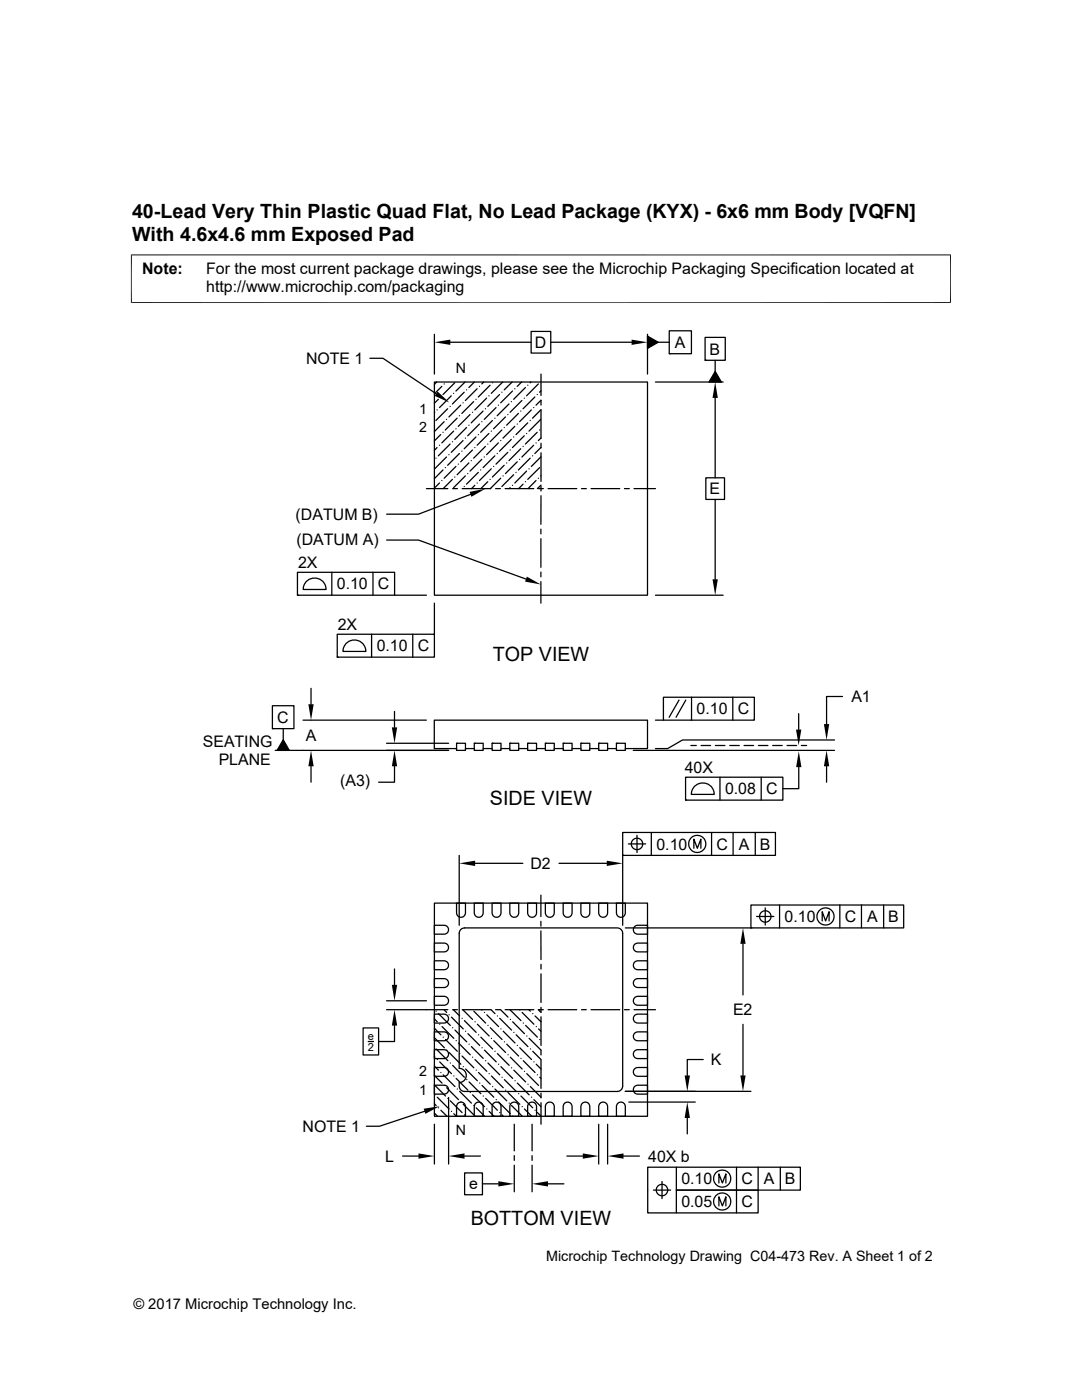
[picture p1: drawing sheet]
<svg xmlns="http://www.w3.org/2000/svg" width="216mm" height="279mm" viewBox="0 0 216 279" stroke-linecap="round" stroke-linejoin="round" font-family="sans-serif">
<g fill="none" stroke="#000" stroke-width=".25">
<path d="M73.8 71.5h2.6l10.6 7.1M86.7 76.2h42.5v42.6h-42.5zM86.7 66.7v8M87.1 76.2l-.4 .5M87.5 79.7l-.8 .8M87.9 79.2h.1M88.2 77.1l-1.5 1.5M88.6 76.6h.1M89.9 68.3h16.1M90 79l-2.3 2.3M90.5 78.5h.1M90.7 76.4l-2.3 2.3"/>
<path d="M92.6 78.3l-2.3 2.3M92.8 76.2l-1.8 1.8M93.1 77.8h.1M94.7 76.2l-1.1 1.1M95 79.7h.1M95.2 77.6l-2.3 2.3M95.7 77.1h.1M96.5 76.2l-.4 .4M97.1 79.5l-2.4 2.3M97.6 79h.1M97.8 76.9l-2.4 2.3M98.3 76.4h.1"/>
<path d="M99.7 78.7l-2.4 2.4M100.1 78.3h.1M100.3 76.2l-2.3 2.3M102.2 76.2l-1.6 1.6M102.3 78l-2.4 2.4M102.7 77.6h.1M104.1 76.2l-.9 .9M104.1 79.9l-2.3 2.4M104.6 79.5h.1M104.8 77.3l-2.3 2.4M105.3 76.9h.1M105.9 76.2l-.1 .2"/>
<path d="M106 66.1h3.9v4.4h-3.9zM106.7 79.2l-2.3 2.4M107.2 78.7h.1M107.4 76.6l-2.3 2.4M107.9 74.7v4.2M108 78l-.3 .3M109.9 68.3h16.1M129.2 67.1l2.1 1.2-2.1 1.2zM129.2 66.7v8M130.8 76.2h13.5M131.3 68.3h2.2M133.5 66h4.5v4.6h-4.5z"/>
<path d="M133.5 70.6h.1M140.7 67.3h4v4.6h-4zM140.7 71.9h.1M142.7 74.1l1.2 2.1h-2.4zM142.7 71.9v2.2M142.7 79.4v16M85.1 97.5h4.3M86.7 82.3v.1M87 91.4h.1M87.2 81.8h.1M87.2 89.3l-.5 .6M87.7 88.9h.1"/>
<path d="M87.7 96.4l-1 1M87.9 86.7l-1.2 1.3M88.2 95.9h.1M88.4 86.3h.1M88.4 93.8l-1.7 1.7M88.6 84.2l-1.9 1.9M88.9 93.3h.1M89.1 83.7h.1M89.1 91.2l-2.4 2.4M89.3 81.6l-2.3 2.3M89.6 90.7h.1M89.8 81.1h.1"/>
<path d="M89.8 88.6l-2.3 2.4M90.3 88.2h.1M90.3 95.7l-1.9 1.8M90.3 97.5h1M90.5 86l-2.3 2.4M90.7 95.2h.1M91 85.6h.1M91 93.1l-2.4 2.3M91.2 83.5l-2.3 2.3M91.4 92.6h.1M91.7 83h.1M91.7 90.5l-2.4 2.4"/>
<path d="M91.9 80.9l-2.3 2.3M92.2 90h.1M92.2 97.5h5.7M92.4 80.4h.1M92.4 87.9l-2.4 2.4M92.6 97.1h.1M92.9 87.4h.1M92.9 95l-2.4 2.3M93.1 85.3l-2.4 2.4M93.3 94.5h.1M93.6 84.9h.1M93.6 92.4l-2.4 2.3"/>
<path d="M93.8 82.7l-2.4 2.4M93.9 98.7l-10.4 3.9h-6.3M94 91.9h.1M94.3 82.3h.1M94.3 89.8l-2.4 2.4M94.5 80.2l-2.3 2.3M94.7 89.3h.1M94.7 96.9l-.6 .6M95 87.2l-2.4 2.4M95.2 96.4h.1M95.4 86.7h.1M95.4 94.3l-2.3 2.3"/>
<path d="M95.7 84.6l-2.4 2.4M95.9 93.8h.1M96.1 84.2h.1M96.1 91.7l-2.3 2.3M96.4 82l-2.4 2.4M96.6 91.2h.1M96.9 81.6h.1M96.9 89.1l-2.4 2.3M97.3 88.6h.1M97.3 96.1l-1.4 1.4M97.6 86.5l-2.4 2.4M97.8 95.7h.1"/>
<path d="M98 86h.1M98 93.6l-2.3 2.3M98.3 83.9l-2.4 2.4M98.5 93.1h.1M98.7 83.5h.1M98.7 91l-2.3 2.3M98.9 97.5h.9M99 81.3l-2.4 2.4M99.2 90.5h.1M99.4 80.9h.1M99.4 88.4l-2.3 2.3M99.9 87.9h.1"/>
<path d="M99.9 95.4l-2.1 2.1M100.1 85.8l-2.3 2.4M100.4 95h.1M100.6 85.3h.1M100.6 92.9l-2.3 2.3M100.8 97.5h5.7M100.9 83.2l-2.4 2.4M101.1 92.4h.1M101.3 82.7h.1M101.3 90.3l-2.3 2.3M101.6 80.6l-2.4 2.4M101.8 89.8h.1"/>
<path d="M101.8 97.3l-.2 .2M102 80.2h.1M102 87.7l-2.3 2.3M102.3 96.9h.1M102.5 87.2h.1M102.5 94.7l-2.4 2.4M102.7 85.1l-2.3 2.3M103 94.3h.1M103.2 84.6h.1M103.2 92.2l-2.3 2.3M103.4 82.5l-2.3 2.4M103.7 91.7h.1"/>
<path d="M103.9 82h.1M103.9 89.6l-2.3 2.3M104.4 89.1h.1M104.4 96.6l-.9 .9M104.6 87l-2.3 2.3M104.8 96.1h.1M105.1 86.5h.1M105.1 94l-2.4 2.4M105.3 84.4l-2.3 2.3M105.6 93.6h.1M105.8 83.9h.1M105.8 91.4l-2.4 2.4"/>
<path d="M106 81.8l-2.3 2.4M106.3 91h.1M106.5 81.3h.1M106.5 88.9l-2.4 2.3M107 88.4h.1M107 95.9l-1.6 1.6M107.2 86.3l-2.4 2.3M107.4 95.4h.1M107.5 97.5h.9M107.7 85.8h.1M107.7 93.3l-2.4 2.4M107.9 83.7l-2.3 2.3"/>
<path d="M107.9 80.8l.1-.9-1 1M107.9 81.8v5.7M107.9 88.5v.9M107.9 90.4v5.7M107.9 97v1M107.9 98.9v5.7M108 81.8l-1.7 1.7M108 87.4l-.6 .5M108 89.3l-1.3 1.2M108 96.8l-.8 .7M108 94.9l-.1 .1M108 91.2l-2 1.9"/>
<path d="M109.4 97.5h5.7M116 97.5h1M117.9 97.5h5.8M124.6 97.5h1M126.5 97.5h4.3M140.8 95.4h3.8v4.3h-3.8zM142.7 99.7v15.9M59.4 114.2h19.3v4.6h-19.3zM59.4 118.8h.1M61.2 115.9a2.3 2.3 0 0 1 2.5-.3 2.3 2.3 0 0 1 1.4 2h-4.6l.3-1.1zM66.2 114.2v4.6M74.4 114.2v4.6"/>
<path d="M77.2 107.8h6.3l21.5 7.8M78.7 118.8h6.4M107.9 105.6v1M107.9 107.5v5.7M107.9 114.2v.9M107.9 116.1v4.3M130.8 118.8h13.5M62.1 137.4v3.1M67.3 126.6h19.4v4.5h-19.4zM67.3 131.1h.1M69.2 128.3a2.29 2.29 0 0 1 2.5-.4 2.29 2.29 0 0 1 1.3 2.1h-4.6l.4-1.2zM74.1 126.6v4.5"/>
<path d="M82.4 126.6v4.5M86.7 120.4v6.2M132.4 139.1h18.1v4.6h-18.1zM135.5 139.7l-2 3.5M136.8 139.7l-1.9 3.5M138 139.1v4.6M146.2 139.1v4.6M168.1 139h-3.2v5.5M54.4 140.8h4.3v4.6h-4.3zM54.4 145.4h.1M56.5 145.4v2.2M56.5 147.6l1.2 2.2h-2.4z"/>
<path d="M60.5 143.7h24.6M62.1 152.9v3.2M77.1 148.3h12.4M78.7 152.9v3.2h-3.2M78.7 142v3.2M89.5 149.8h-34.6M91.1 148.3h1.8v1.5h-1.8zM91.1 148.3h.1M91.1 149.4h-4.4v-5.7h42.5v5.7h-4.4M92.9 149.4h1.7M94.6 148.3h1.8v1.5h-1.8zM94.6 148.3h.1"/>
<path d="M96.4 149.4h1.8M98.2 148.3h1.8v1.5h-1.8zM98.2 148.3h.1M100 149.4h1.7M101.7 148.3h1.8v1.5h-1.8zM101.7 148.3h.1M103.5 149.4h1.8M105.3 148.3h1.8v1.5h-1.8zM105.3 148.3h.1M107.1 149.4h1.7M108.8 148.3h1.8v1.5h-1.8zM108.8 148.3h.1"/>
<path d="M110.6 149.4h1.8M112.4 148.3h1.8v1.5h-1.8zM112.4 148.3h.1M114.2 149.4h1.7M115.9 148.3h1.8v1.5h-1.8zM115.9 148.3h.1M117.7 149.4h1.8M119.5 148.3h1.7v1.5h-1.7zM119.5 148.3h.1M121.2 149.4h1.8M123 148.3h1.8v1.5h-1.8zM123 148.3h.1"/>
<path d="M126.4 149.8h40.1M130.8 143.7h1.6M136.8 155.1h19.4v4.6h-19.4zM136.8 159.7h.1M137.9 148.8h1M138.7 156.8a2.29 2.29 0 0 1 2.5-.4 2.29 2.29 0 0 1 1.3 2.1h-4.6l.4-1.1zM139.9 148.8h1.9M142.7 148.8h2M143.7 155.1v4.6M145.6 148.8h1.9M148.5 148.8h1.9M151.3 148.8h1.9"/>
<path d="M151.9 155.1v4.6M154.2 148.8h1.9M157 148.8h1.9M159.4 142.4v3.2M159.4 153.1v4.3h-3.2M159.9 148.8h1.1M164.9 152.9v3.2M166.5 147.7h-30.3l-3 1.7h-2.4M91.6 170.7v14M94.8 172.3h9.5M107.9 178.6v4.3M111.5 172.3h9.6"/>
<path d="M124.2 170.7v14M124.2 166.1h30.5v4.6h-30.5zM124.2 170.7h.1M125.4 168.4h3.4M127.1 166.7v3.4M130 166.1v4.6M138.5 169.3v-1.8l.6 1.8 .7-1.8v1.8M142 166.1v4.6M146.3 166.1v4.6M150.7 166.1v4.6M77.1 199.7h8M78.7 193.4v3.2"/>
<path d="M86.7 198.8h1.9a.89 .89 0 0 1 .9 .9 .89 .89 0 0 1-.9 .9h-1.9zM86.7 195.3h1.9a.88 .88 0 0 1 .9 .6 .88 .88 0 0 1-.4 1l-.5 .2h-1.9zM86.7 191.7h1.9a.89 .89 0 0 1 .9 .9 .89 .89 0 0 1-.9 .9h-1.9zM86.7 188.2h1.9a.88 .88 0 0 1 .9 .9 .88 .88 0 0 1-.9 .9h-1.9zM86.7 184.7h1.9a.89 .89 0 0 1 .9 .8 .89 .89 0 0 1-.9 .9h-1.9zM86.7 180.2h42.5v42.6h-42.5zM91.1 180.2h1.8v2a.89 .89 0 0 1-.9 .9 .89 .89 0 0 1-.9-.9zM91.9 185.5l.8-.3h30.5a1.08 1.08 0 0 1 1 1v30.6l-.3 .7-.7 .3h-30.5a1.28 1.28 0 0 1-1.1-1.8 1.42 1.42 0 0 0 1.4-1.4 1.42 1.42 0 0 0-1.4-1.4v-27zM94.6 180.2h1.8v2a.89 .89 0 0 1-.9 .9 .89 .89 0 0 1-.9-.9zM98.2 180.2h1.8v2a.89 .89 0 0 1-.9 .9 .89 .89 0 0 1-.9-.9zM101.7 180.2h1.8v2a.89 .89 0 0 1-.9 .9 .89 .89 0 0 1-.9-.9zM105.3 180.2h1.8v2a.89 .89 0 0 1-.9 .9 .89 .89 0 0 1-.9-.9z"/>
<path d="M107.9 185.8v5.7M107.9 183.9v.9M107.9 192.4v1M107.9 194.4v5.7M108.8 180.2h1.8v2a.89 .89 0 0 1-.9 .9 .89 .89 0 0 1-.9-.9zM112.4 180.2h1.8v2a.89 .89 0 0 1-.9 .9 .89 .89 0 0 1-.9-.9zM115.9 180.2h1.8v2a.89 .89 0 0 1-.9 .9 .89 .89 0 0 1-.9-.9zM119.5 180.2h1.7v2a.89 .89 0 0 1-.8 .9 .89 .89 0 0 1-.9-.9zM123 180.2h1.8v2a.89 .89 0 0 1-.9 .9 .89 .89 0 0 1-.9-.9zM124.8 185.2h25M126.5 192.1l.8-.4h1.9v1.8h-1.9a.89 .89 0 0 1-.8-1.4zM126.5 185l.8-.3h1.9v1.7h-1.9a.89 .89 0 0 1-.8-1.4z"/>
<path d="M126.8 188.4l.5-.2h1.9v1.8h-1.9a.88 .88 0 0 1-.9-.7 .88 .88 0 0 1 .4-.9zM126.8 199l.5-.2h1.9v1.8h-1.9a.89 .89 0 0 1-.9-.6 .89 .89 0 0 1 .4-1zM126.8 195.4l.5-.1h1.9v1.8h-1.9a.89 .89 0 0 1-.9-.7 .89 .89 0 0 1 .4-1zM148.3 188.4v10.2M149.8 180.6h30.5v4.6h-30.5zM149.8 185.2h.1M151 182.9h3.4M152.7 181.2v3.4M155.6 180.6v4.6M164.1 183.8v-1.9l.6 1.9 .7-1.9v1.9M167.6 180.6v4.6M171.9 180.6v4.6"/>
<path d="M176.3 180.6v4.6M72.5 205.1h3v5.4h-3zM73.5 207.9h1M77.1 201.5h12.3M78.7 204.7v3.2h-3.2M86.7 209.5h1.9a.89 .89 0 0 1 .9 .9 .89 .89 0 0 1-.9 .9h-1.9zM86.7 205.9h1.9a.89 .89 0 0 1 .9 .7 .89 .89 0 0 1-.4 1l-.5 .1h-1.9zM86.7 202.4h1.9a.89 .89 0 0 1 .9 .9 .89 .89 0 0 1-.9 .9h-1.9zM86.7 216.6h1.9a.89 .89 0 0 1 .9 .9 .89 .89 0 0 1-.9 .9h-1.9zM86.7 213h1.9a.88 .88 0 0 1 .9 .9 .88 .88 0 0 1-.9 .9h-1.9zM86.7 203.3l.5 .6M86.7 205.2l1.3 1.3"/>
<path d="M86.7 207.1l2 2M86.7 210.9l.1 .1M86.7 212.7l.8 .9M86.7 214.6l1.5 1.6M86.7 216.5l2.2 2.2M86.8 218.5h.1M87 201.8h.1M87 209.3l2.4 2.4M87.2 211.5h.1M87.2 219l2.4 2.3M87.5 202.3l2.4 2.3M87.7 204.4h.1"/>
<path d="M87.7 211.9l2.4 2.4M88 214h.1M88.2 204.9l2.4 2.3M88.4 207h.1M88.4 214.5l2.4 2.4M88.6 201.5l.5 .6M88.7 216.6h.1M88.9 207.5l2.3 2.3M89.1 209.6h.1M89.1 217.1l2.4 2.4M89.4 219.2h.1M89.5 219v13.3"/>
<path d="M89.6 202.5h.1M89.6 210l2.3 2.4M89.9 212.2h.1M89.9 219.7l2.3 2.3M90.1 203l2.3 2.3M90.3 201.5h1M90.3 205.1h.1M90.3 212.6l2.4 2.4M90.5 201.5l1.2 1.3M90.6 214.7h.1M90.8 205.6l2.3 2.3M91 207.7h.1"/>
<path d="M91 215.2l2.4 2.4M91.2 217.3h.1M91.5 208.2l2.3 2.3M91.7 210.3h.1M91.7 217.8l2.4 2.4M91.9 219.9h.1M92.2 203.2h.1M92.2 210.8l2.4 2.3M92.2 201.5h5.7M92.4 201.5l1.9 2M92.4 212.9h.1M92.7 203.7l2.3 2.3"/>
<path d="M92.9 205.8h.1M92.9 213.3l2.4 2.4M93.1 215.5h.1M93.4 206.3l2.3 2.3M93.6 208.4h.1M93.6 215.9l2.3 2.4M93.8 218h.1M94.1 208.9l2.3 2.3M94.3 211h.1M94.3 218.5l2.4 2.4M94.6 201.8l2.3 2.4M94.8 203.9h.1"/>
<path d="M94.8 211.5l2.3 2.3M95 213.6h.1M95.3 204.4l2.3 2.4M95.5 206.5h.1M95.5 214l2.3 2.4M95.7 216.2h.1M95.9 207l2.4 2.3M96.1 201.5l.1 .1M96.2 209.1h.1M96.2 216.6l2.3 2.4M96.4 218.7h.1M96.7 202.1h.1"/>
<path d="M96.7 209.6l2.3 2.3M96.9 211.7h.1M96.9 219.2l2.4 2.4M97.1 202.5l2.4 2.4M97.4 204.6h.1M97.4 212.2l2.3 2.3M97.6 214.3h.1M97.8 205.1l2.4 2.4M98 201.5l.8 .8M98.1 207.2h.1M98.1 214.7l2.3 2.4M98.3 216.9h.1"/>
<path d="M98.5 207.7l2.4 2.3M98.8 209.8h.1M98.8 217.3l2.3 2.4M98.9 201.5h.9M99 219.5h.1M99.3 202.8h.1M99.3 210.3l2.3 2.3M99.5 212.4h.1M99.5 219.9l2.3 2.4M99.7 203.2l2.4 2.4M99.9 201.5l1.5 1.5M99.9 205.3h.1"/>
<path d="M99.9 212.9l2.4 2.3M100.2 215h.1M100.4 205.8l2.4 2.4M100.6 207.9h.1M100.6 215.5l2.4 2.3M100.8 201.5h5.7M100.9 217.6h.1M101.1 208.4l2.4 2.4M101.4 210.5h.1M101.4 218l2.3 2.4M101.7 201.5l2.2 2.2M101.8 203.5h.1"/>
<path d="M101.8 211l2.4 2.3M102.1 213.1h.1M102.3 203.9l2.3 2.4M102.5 206h.1M102.5 213.6l2.4 2.3M102.8 215.7h.1M103 206.5l2.3 2.4M103.2 208.6h.1M103.2 216.2l2.4 2.3M103.5 218.3h.1M103.7 201.6h.1M103.7 209.1l2.4 2.4"/>
<path d="M103.9 211.2h.1M103.9 218.7l2.4 2.4M104.2 202.1l2.3 2.3M104.4 204.2h.1M104.4 211.7l2.4 2.3M104.6 213.8h.1M104.9 204.6l2.3 2.4M105.1 206.8h.1M105.1 214.3l2.4 2.3M105.3 216.4h.1M105.5 201.5l.3 .3M105.6 207.2l2.3 2.4"/>
<path d="M105.8 209.3h.1M105.8 216.9l2.2 2.1M106.1 219h.1M106.3 202.3h.1M106.3 209.8l1.6 1.7M106.5 211.9h.1M106.5 219.5l1.5 1.4M106.8 202.8l1.1 1.1M107 204.9h.1M107 212.4l.9 .9M107.2 214.5h.1M107.4 201.5l.5 .6"/>
<path d="M107.5 205.3l.4 .5M107.5 201.5h.9M107.7 207.5h.1M107.7 215l.3 .2M107.9 201v1M107.9 202.9v5.7M107.9 209.6v.9M107.9 211.5v5.7M107.9 218.2v.9M109.4 201.5h5.7M116 201.5h1M117.9 201.5h5.8"/>
<path d="M124.6 201.5h1M124.8 217.8h25M125.5 219.9h13.2M126.5 201.5h4.3M126.5 209.9l.8-.4h1.9v1.8h-1.9a.89 .89 0 0 1-.8-1.4zM126.5 216.9l.8-.3h1.9v1.8h-1.9a.89 .89 0 0 1-.8-1.5zM126.8 206.1l.5-.2h1.9v1.8h-1.9a.88 .88 0 0 1-.9-.6 .88 .88 0 0 1 .4-1zM126.8 202.5l.5-.1h1.9v1.8h-1.9a.89 .89 0 0 1-.9-.7 .89 .89 0 0 1 .4-1zM126.8 213.2l.5-.2h1.9v1.8h-1.9a.88 .88 0 0 1-.9-.6 .88 .88 0 0 1 .4-1zM140.3 211.5h-3.2v3.1M148.3 204.4v10.2M80.3 230.7h3.2"/>
<path d="M84.7 221.8l-9 3h-2.6M86.7 224.4v7.9M86.7 220.3l.3 .3M86.7 222.1l.6 .7M87.5 221.1h.1M88 221.6l1.2 1.2M90.1 221.8h.1M90.6 222.3l.5 .5M91.3 220.3a.89 .89 0 0 1 .9-.3 .89 .89 0 0 1 .7 .8v2h-1.8v-2zM92.4 220.4l2.4 2.3M92.7 222.5h.1M92.7 230.7h3.2"/>
<path d="M92.7 234.1h3.6v4.3h-3.6zM94.6 220.6h.1M94.8 220.3a.89 .89 0 0 1 1-.3 .89 .89 0 0 1 .6 .8v2h-1.8v-2zM95 221.1l1.7 1.7M96.3 236.3h3.1M97.1 221.3h.1M97.6 221.8l1 1M98.3 220.3a.89 .89 0 0 1 1-.3 .89 .89 0 0 1 .7 .8v2h-1.8v-2zM99.7 222h.1M100.2 222.5l.3 .3M101.6 220.2h.1M101.9 220.3a.89 .89 0 0 1 1-.3 .89 .89 0 0 1 .6 .8v2h-1.8v-2z"/>
<path d="M102.1 220.6l2.1 2.2M102.3 222.7h.1M102.6 224.4v5.3M102.6 230.6v1M102.6 232.5v5.3M104.2 220.9h.1M104.6 221.3l1.5 1.5M105.4 220.3a.89 .89 0 0 1 1-.3 .89 .89 0 0 1 .7 .8v2h-1.8v-2zM106.2 224.4v5.3M106.2 230.6v1M106.2 232.5v5.3M106.8 221.6h.1"/>
<path d="M107.2 222l.8 .7M107.9 220.1v4.3M109 220.3a.89 .89 0 0 1 1-.3 .89 .89 0 0 1 .6 .8v2h-1.8v-2zM109.3 236.3h3.2M112.5 220.3a.89 .89 0 0 1 1-.3 .89 .89 0 0 1 .7 .8v2h-1.8v-2zM113.1 230.7h3.2M116.1 220.3a.89 .89 0 0 1 1-.3 .89 .89 0 0 1 .6 .8v2h-1.8v-2zM119.5 224.4v7.9M119.6 220.3a.89 .89 0 0 1 1-.3 .89 .89 0 0 1 .6 .8v2h-1.7v-2zM121.2 224.4v7.9M123.2 220.3a.89 .89 0 0 1 .9-.3 .89 .89 0 0 1 .7 .8v2h-1.8v-2zM124.4 230.7h3.2"/>
<path d="M130.4 237.5h3.4M132.1 235.8v3.4M135 232.9v4.6h16.3v4.6h-22.1v-9.2h30.5v4.6h-24.7v4.6M137.1 223.1v3.2M143.4 236.1v-1.8l.7 1.8 .7-1.8v1.8M147 232.9v9.2M151.3 232.9v4.6M155.7 232.9v4.6M143.4 240.7v-1.9l.7 1.9 .7-1.9v1.9"/>
<circle cx="127.1" cy="168.4" r="1.14"/>
<circle cx="139.1" cy="168.4" r="1.72"/>
<circle cx="152.7" cy="182.9" r="1.14"/>
<circle cx="164.7" cy="182.9" r="1.71"/>
<circle cx="132.1" cy="237.5" r="1.14"/>
<circle cx="144.1" cy="239.8" r="1.71"/>
<circle cx="144.1" cy="235.2" r="1.71"/>
</g>
<g fill="#000">
<path d="M87.3 78.1l2.4 2.2-3-1.3zM86.7 68.3l3.2-.5v1zM126 67.8l3.2 .5-3.2 .5zM129.2 67.1l2.1 1.2-2.1 1.2zM142.7 76.2l.5 3.2h-1zM142.7 74.1l1.2 2.1h-2.4zM93.7 98.2l3.2-.7-2.8 1.6zM105.1 115.1l2.8 1.5-3.1-.5zM142.2 115.6h1l-.5 3.2zM56.5 147.6l1.2 2.2h-2.4zM61.5 140.5h1.1l-.5 3.2zM62.1 149.8l.5 3.1h-1.1z"/>
<path d="M78.2 145.2h1l-.5 3.1zM78.7 149.8l.5 3.1h-1zM158.8 145.6h1.1l-.5 3.2zM159.4 149.9l.5 3.2h-1zM164.9 149.8l.6 3.1h-1.1zM164.4 144.5h1.1l-.6 3.2zM91.6 172.3l3.2-.5v1zM121.1 171.8l3.1 .5-3.1 .5zM78.2 196.6h1l-.5 3.1zM148.3 185.2l.5 3.2h-1.1zM78.7 201.5l.5 3.2h-1zM136.6 214.6h1.1l-.6 3.2z"/>
<path d="M147.7 214.6h1.1l-.5 3.2zM83.5 230.2l3.2 .5-3.2 .5zM84.5 221.3l3.2-.5-2.8 1.5zM89.5 230.7l3.2-.5v1zM99.4 235.7l3.2 .6-3.2 .5zM106.2 236.3l3.1-.6v1.1zM116.3 230.2l3.2 .5-3.2 .5zM121.2 230.7l3.2-.5v1zM137.1 219.9l.6 3.2h-1.1z"/>
</g>
<path d="M26.1 50.9h163.7M26.2 50.8v9.7M189.7 50.8v9.7M26.1 60.4h163.7" fill="none" stroke="#000" stroke-width=".2"/>
<g font-size="3.9">
<text x="26.4" y="43.5">40-Lead Very Thin Plastic Quad Flat, No Lead Package (KYX) - 6x6 mm Body [VQFN]</text>
<text x="26.4" y="48">With 4.6x4.6 mm Exposed Pad</text>
<text x="98.3" y="132">TOP VIEW</text>
<text x="97.8" y="160.7">SIDE VIEW</text>
<text x="93.9" y="244.4">BOTTOM VIEW</text>
</g>
<g font-size="3.2">
<text x="28.4" y="54.6">Note:</text>
<text x="41.1" y="54.6">For the most current package drawings, please see the Microchip Packaging Specification located at</text>
<text x="41.1" y="58.3">http://www.microchip.com/packaging</text>
<text x="106.7" y="69.4">D</text>
<text x="134.7" y="69.4">A</text>
<text x="141.6" y="70.8">B</text>
<text x="61.1" y="72.7">NOTE 1</text>
<text x="141.6" y="98.7">E</text>
<text x="59" y="103.8">(DATUM B)</text>
<text x="59.1" y="108.9">(DATUM A)</text>
<text x="59.5" y="113.4">2X</text>
<text x="67.2" y="117.6">0.10</text>
<text x="75.4" y="117.6">C</text>
<text x="67.4" y="125.8">2X</text>
<text x="75.2" y="130">0.10</text>
<text x="83.4" y="130">C</text>
<text x="139" y="142.6">0.10</text>
<text x="147.2" y="142.6">C</text>
<text x="169.9" y="140.1">A1</text>
<text x="40.4" y="149.1">SEATING</text>
<text x="55.3" y="144.3">C</text>
<text x="61" y="147.9">A</text>
<text x="43.6" y="152.7">PLANE</text>
<text x="136.6" y="154.3">40X</text>
<text x="67.9" y="156.9">(A3)</text>
<text x="144.7" y="158.5">0.08</text>
<text x="152.9" y="158.5">C</text>
<text x="105.9" y="173.4">D2</text>
<text x="131" y="169.6">0.10</text>
<text x="143" y="169.6">C</text>
<text x="147.4" y="169.6">A</text>
<text x="151.6" y="169.6">B</text>
<text x="156.6" y="184">0.10</text>
<text x="168.6" y="184">C</text>
<text x="173" y="184">A</text>
<text x="177.2" y="184">B</text>
<text x="146.3" y="202.6">E2</text>
<text x="141.9" y="212.6">K</text>
<text x="60.4" y="225.9">NOTE 1</text>
<text x="76.9" y="231.9">L</text>
<text x="129.3" y="231.8">40X b</text>
<text x="93.6" y="237.4">e</text>
<text x="136" y="236.4">0.10</text>
<text x="148" y="236.4">C</text>
<text x="152.4" y="236.4">A</text>
<text x="156.6" y="236.4">B</text>
<text x="136" y="240.9">0.05</text>
<text x="148" y="240.9">C</text>
</g>
<g font-size="2.9">
<text x="109" y="251.7">Microchip Technology Drawing C04-473 Rev. A Sheet 1 of 2</text>
<text x="26.6" y="261.3">© 2017 Microchip Technology Inc.</text>
</g>
<g font-size="2.8">
<text x="91" y="74.5">N</text>
<text x="83.7" y="82.6">1</text>
<text x="83.6" y="86.3">2</text>
<text x="83.6" y="214.8">2</text>
<text x="83.7" y="218.5">1</text>
<text x="91" y="226.5">N</text>
</g>
<g font-size="2.2">
<text x="73.4" y="207.6">e</text>
<text x="73.4" y="209.7">2</text>
</g>
</svg>
